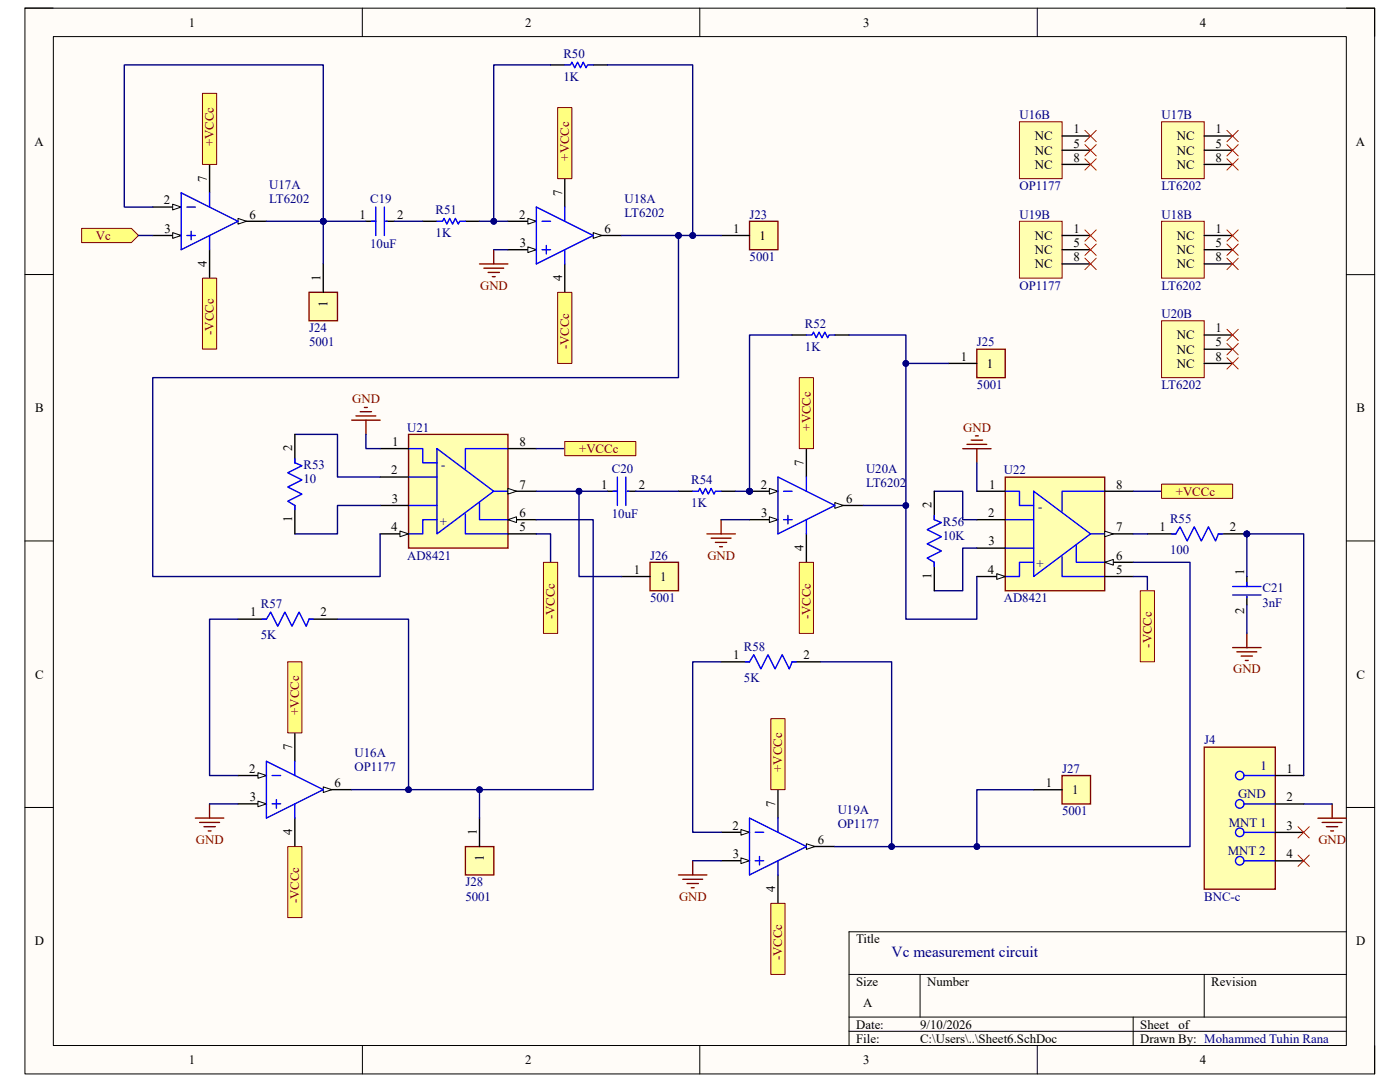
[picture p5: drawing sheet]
<svg xmlns="http://www.w3.org/2000/svg" width="279mm" height="216mm" viewBox="0 0 279 216" stroke-linecap="round" stroke-linejoin="round" font-family="sans-serif">
<path d="M5 1.6h269.3v212.7h-269.3z" fill="#fffcf8"/>
<path d="M5 1.6h269.3v212.7h-269.3z" fill="none" stroke="#000" stroke-width=".2"/>
<path d="M10.6 7.3h258.1v201.3h-258.1z" fill="#fffcf8"/>
<g fill="none" stroke="#000" stroke-width=".2">
<path d="M5 1.6h5.6M10.6 7.3h258.1v201.3h-258.1zM72.3 1.6v5.7M139.7 1.6v5.7M207 1.6v5.7M268.7 1.6h5.6v5.7M5 54.8h5.6M268.7 54.8h5.6M5 107.9h5.6M268.7 107.9h5.6M5 161.1h5.6M268.7 161.1h5.6"/>
<path d="M169.4 194.4h99.3M183.6 194.4v8.5M240.3 194.4v8.5M268.7 185.9h-99.3v22.7M72.3 208.6v5.7M139.7 208.6v5.7M169.4 202.9h99.3M169.4 205.8h99.3M207 208.6v5.7M226.1 202.9v5.7M274.3 208.6v5.7"/>
</g>
<path d="M81.5 86.7h19.9v22.7h-19.9z" fill="#ffffb0"/>
<path d="M81.5 86.7h19.9v22.7h-19.9z" fill="none" stroke="#800000" stroke-width=".28"/>
<path d="M81.5 95.2h5.7M81.5 89.5h2.9v2.9h2.8M87.2 89.5l11.3 8.5-11.3 8.5zM98.5 98h2.9M101.4 89.5h-8.5v4M81.5 100.9h5.7M87.2 103.7h-2.8v2.8h-2.9M92.9 102.6v3.9h8.5M95.7 100.3v3.4h5.7" fill="none" stroke="#00f" stroke-width=".28"/>
<path d="M75.9 89.5h5.6M75.9 95.2h5.6M75.9 100.9h5.6M75.9 106.5h5.6" fill="none" stroke="#000" stroke-width=".28"/>
<path d="M79.8 106l1.7 .5-1.7 .6z" fill="#f8fcff"/>
<path d="M79.8 106l1.7 .5-1.7 .6z" fill="none" stroke="#000" stroke-width=".2"/>
<path d="M101.4 106.5h5.6M101.4 103.7h5.6" fill="none" stroke="#000" stroke-width=".28"/>
<path d="M101.4 103.7l1.7-.6v1.2z" fill="#f8fcff"/>
<path d="M101.4 103.7l1.7-.6v1.2z" fill="none" stroke="#000" stroke-width=".2"/>
<path d="M101.4 98h5.6" fill="none" stroke="#000" stroke-width=".28"/>
<path d="M101.4 97.5l1.7 .5-1.7 .6z" fill="#f8fcff"/>
<path d="M101.4 97.5l1.7 .5-1.7 .6z" fill="none" stroke="#000" stroke-width=".2"/>
<path d="M101.4 89.5h5.6" fill="none" stroke="#000" stroke-width=".28"/>
<path d="M200.6 95.2h19.9v22.7h-19.9z" fill="#ffffb0"/>
<path d="M200.6 95.2h19.9v22.7h-19.9z" fill="none" stroke="#800000" stroke-width=".28"/>
<path d="M200.6 98h2.9v2.9h2.8M206.3 98l11.3 8.5-11.3 8.5zM220.5 98h-8.5v4M200.6 103.7h5.7M200.6 109.4h5.7M206.3 112.2h-2.8v2.8h-2.9M212 111.1v3.9h8.5M214.8 108.8v3.4h5.7M217.6 106.5h2.9" fill="none" stroke="#00f" stroke-width=".28"/>
<path d="M194.9 98h5.7M194.9 103.7h5.7M194.9 109.4h5.7M194.9 115h5.7" fill="none" stroke="#000" stroke-width=".28"/>
<path d="M198.9 114.5l1.7 .5-1.7 .6z" fill="#f8fcff"/>
<path d="M198.9 114.5l1.7 .5-1.7 .6z" fill="none" stroke="#000" stroke-width=".2"/>
<path d="M220.5 115h5.6M220.5 112.2h5.6" fill="none" stroke="#000" stroke-width=".28"/>
<path d="M220.5 112.2l1.7-.6v1.2z" fill="#f8fcff"/>
<path d="M220.5 112.2l1.7-.6v1.2z" fill="none" stroke="#000" stroke-width=".2"/>
<path d="M220.5 106.5h5.6" fill="none" stroke="#000" stroke-width=".28"/>
<path d="M220.5 106l1.7 .5-1.7 .6z" fill="#f8fcff"/>
<path d="M220.5 106l1.7 .5-1.7 .6z" fill="none" stroke="#000" stroke-width=".2"/>
<path d="M220.5 98h5.6M47.5 154.7h5.7" fill="none" stroke="#000" stroke-width=".28"/>
<path d="M51.5 154.2l1.7 .5-1.7 .6z" fill="#f8fcff"/>
<path d="M51.5 154.2l1.7 .5-1.7 .6z" fill="none" stroke="#000" stroke-width=".2"/>
<path d="M47.5 160.4h5.7" fill="none" stroke="#000" stroke-width=".28"/>
<path d="M51.5 159.9l1.7 .5-1.7 .6z" fill="#f8fcff"/>
<path d="M51.5 159.9l1.7 .5-1.7 .6z" fill="none" stroke="#000" stroke-width=".2"/>
<path d="M64.5 157.6h5.7M58.8 163.2v5.7" fill="none" stroke="#000" stroke-width=".28"/>
<path d="M64.5 157l1.7 .6-1.7 .5z" fill="#f8fcff"/>
<path d="M64.5 157l1.7 .6-1.7 .5z" fill="none" stroke="#000" stroke-width=".2"/>
<path d="M58.8 146.2v5.7" fill="none" stroke="#000" stroke-width=".28"/>
<path d="M53.2 151.9l11.3 5.7-11.3 5.6zM54.3 154.7h1.7M55.2 159.6v1.7M58.8 151.9v2.8M54.3 160.4h1.7M58.8 160.4v2.8" fill="none" stroke="#00f" stroke-width=".28"/>
<path d="M203.5 44.2h8.5v11.3h-8.5z" fill="#ffffb0"/>
<path d="M203.5 44.2h8.5v11.3h-8.5z" fill="none" stroke="#800000" stroke-width=".2"/>
<path d="M212 47h5.6M212 49.8h5.6M212 52.7h5.6M143.9 166.1h5.7" fill="none" stroke="#000" stroke-width=".28"/>
<path d="M147.9 165.5l1.7 .6-1.7 .5z" fill="#f8fcff"/>
<path d="M147.9 165.5l1.7 .6-1.7 .5z" fill="none" stroke="#000" stroke-width=".2"/>
<path d="M143.9 171.7h5.7" fill="none" stroke="#000" stroke-width=".28"/>
<path d="M147.9 171.2l1.7 .5-1.7 .6z" fill="#f8fcff"/>
<path d="M147.9 171.2l1.7 .5-1.7 .6z" fill="none" stroke="#000" stroke-width=".2"/>
<path d="M155.3 174.6v5.7M160.9 168.9h5.7" fill="none" stroke="#000" stroke-width=".28"/>
<path d="M160.9 168.4l1.7 .5-1.7 .6z" fill="#f8fcff"/>
<path d="M160.9 168.4l1.7 .5-1.7 .6z" fill="none" stroke="#000" stroke-width=".2"/>
<path d="M155.3 157.6v5.6" fill="none" stroke="#000" stroke-width=".28"/>
<path d="M150.7 166.1h1.7M150.7 171.7h1.7M151.6 170.9v1.7M155.3 171.8v2.8M155.3 163.2v2.9M160.9 168.9l-11.3-5.7v11.4l11.3-5.7" fill="none" stroke="#00f" stroke-width=".28"/>
<path d="M203.5 24.3h8.5v11.3h-8.5z" fill="#ffffb0"/>
<path d="M203.5 24.3h8.5v11.3h-8.5z" fill="none" stroke="#800000" stroke-width=".2"/>
<path d="M212 27.1h5.6M212 30h5.6M212 32.8h5.6M30.5 41.3h5.7" fill="none" stroke="#000" stroke-width=".28"/>
<path d="M37.3 41.3h1.7M37.3 47h1.7M38.1 46.1v1.7" fill="none" stroke="#00f" stroke-width=".28"/>
<path d="M34.5 40.7l1.7 .6-1.7 .6z" fill="#f8fcff"/>
<path d="M34.5 40.7l1.7 .6-1.7 .6z" fill="none" stroke="#000" stroke-width=".2"/>
<path d="M30.5 47h5.7" fill="none" stroke="#000" stroke-width=".28"/>
<path d="M34.5 46.4l1.7 .6-1.7 .6z" fill="#f8fcff"/>
<path d="M34.5 46.4l1.7 .6-1.7 .6z" fill="none" stroke="#000" stroke-width=".2"/>
<path d="M41.8 49.8v5.7M47.5 44.2h5.7" fill="none" stroke="#000" stroke-width=".28"/>
<path d="M47.5 43.6l1.7 .6-1.7 .5z" fill="#f8fcff"/>
<path d="M47.5 43.6l1.7 .6-1.7 .5z" fill="none" stroke="#000" stroke-width=".2"/>
<path d="M41.8 32.8v5.7" fill="none" stroke="#000" stroke-width=".28"/>
<path d="M36.2 38.5l11.3 5.7-11.3 5.6zM41.8 38.5v2.8M41.8 47v2.8" fill="none" stroke="#00f" stroke-width=".28"/>
<path d="M231.8 24.3h8.5v11.3h-8.5z" fill="#ffffb0"/>
<path d="M231.8 24.3h8.5v11.3h-8.5z" fill="none" stroke="#800000" stroke-width=".2"/>
<path d="M240.3 27.1h5.7M240.3 30h5.7M240.3 32.8h5.7M101.4 44.2h5.6" fill="none" stroke="#000" stroke-width=".28"/>
<path d="M108.2 44.2h1.7M108.2 49.8h1.7M109 49v1.7" fill="none" stroke="#00f" stroke-width=".28"/>
<path d="M105.3 43.6l1.7 .6-1.7 .5z" fill="#f8fcff"/>
<path d="M105.3 43.6l1.7 .6-1.7 .5z" fill="none" stroke="#000" stroke-width=".2"/>
<path d="M101.4 49.8h5.6" fill="none" stroke="#000" stroke-width=".28"/>
<path d="M105.3 49.3l1.7 .5-1.7 .6z" fill="#f8fcff"/>
<path d="M105.3 49.3l1.7 .5-1.7 .6z" fill="none" stroke="#000" stroke-width=".2"/>
<path d="M112.7 52.7v5.6M118.4 47h5.7" fill="none" stroke="#000" stroke-width=".28"/>
<path d="M118.4 46.4l1.7 .6-1.7 .6z" fill="#f8fcff"/>
<path d="M118.4 46.4l1.7 .6-1.7 .6z" fill="none" stroke="#000" stroke-width=".2"/>
<path d="M112.7 35.6v5.7" fill="none" stroke="#000" stroke-width=".28"/>
<path d="M107 41.3l11.4 5.7-11.4 5.7zM112.7 41.3v2.9M112.7 49.8v2.9" fill="none" stroke="#00f" stroke-width=".28"/>
<path d="M231.8 44.2h8.5v11.3h-8.5z" fill="#ffffb0"/>
<path d="M231.8 44.2h8.5v11.3h-8.5z" fill="none" stroke="#800000" stroke-width=".2"/>
<path d="M240.3 47h5.7M240.3 49.8h5.7M240.3 52.7h5.7" fill="none" stroke="#000" stroke-width=".28"/>
<circle cx="149.6" cy="98" r=".57" fill="#000080"/>
<circle cx="149.6" cy="98" r=".57" fill="none" stroke="#000080" stroke-width=".2"/>
<path d="M156.4 98h1.7M156.4 103.7h1.7M157.2 102.8v1.7" fill="none" stroke="#00f" stroke-width=".28"/>
<path d="M149.6 98h5.7" fill="none" stroke="#000" stroke-width=".28"/>
<path d="M153.5 97.5l1.8 .5-1.8 .6z" fill="#f8fcff"/>
<path d="M153.5 97.5l1.8 .5-1.8 .6z" fill="none" stroke="#000" stroke-width=".2"/>
<circle cx="149.6" cy="98" r=".57" fill="#000080"/>
<circle cx="149.6" cy="98" r=".57" fill="none" stroke="#000080" stroke-width=".2"/>
<path d="M149.6 103.7h5.7" fill="none" stroke="#000" stroke-width=".28"/>
<path d="M153.5 103.1l1.8 .6-1.8 .6z" fill="#f8fcff"/>
<path d="M153.5 103.1l1.8 .6-1.8 .6z" fill="none" stroke="#000" stroke-width=".2"/>
<path d="M160.9 106.5v5.7M166.6 100.9h5.7" fill="none" stroke="#000" stroke-width=".28"/>
<path d="M166.6 100.3l1.7 .6-1.7 .5z" fill="#f8fcff"/>
<path d="M166.6 100.3l1.7 .6-1.7 .5z" fill="none" stroke="#000" stroke-width=".2"/>
<path d="M160.9 89.5v5.7" fill="none" stroke="#000" stroke-width=".28"/>
<path d="M155.3 95.2l11.3 5.7-11.3 5.6zM160.9 95.2v2.8M160.9 103.7v2.8" fill="none" stroke="#00f" stroke-width=".28"/>
<path d="M231.8 64h8.5v11.4h-8.5z" fill="#ffffb0"/>
<path d="M231.8 64h8.5v11.4h-8.5z" fill="none" stroke="#800000" stroke-width=".2"/>
<g fill="none" stroke="#000" stroke-width=".28">
<path d="M109.9 13h2.8M118.4 13h2.8M84.4 44.2h2.8M92.9 44.2h2.8M158.1 66.8h2.8M166.6 66.8h2.8M240.3 66.8h5.7M240.3 69.7h5.7M240.3 72.5h5.7M135.4 98h2.8M143.9 98h2.8M47.5 123.5h5.7"/>
<path d="M61.7 123.5h5.7M143.9 132.1h5.7M158.1 132.1h5.7"/>
</g>
<path d="M112.7 13h1.2l.2-.6 .6 1.1 .6-1.1 .5 1.1 .6-1.1 .6 1.1 .3-.5h1.1M87.2 44.2h1.1l.3-.6 .6 1.1 .5-1.1 .6 1.1 .6-1.1 .6 1.1 .2-.5h1.2M160.9 66.8h1.2l.2-.5 .6 1.1 .6-1.1 .5 1.1 .6-1.1 .6 1.1 .3-.6h1.1M138.2 98h1.2l.3-.5 .5 1.1 .6-1.1 .6 1.1 .5-1.1 .6 1.1 .3-.6h1.1M52.3 123.5h.9l.8-1.4 1.4 2.9 1.5-2.9 1.4 2.9 1.4-2.9 1.4 2.9 .6-1.5h.8M148.7 132.1h.9l.8-1.5 1.4 2.9 1.5-2.9 1.4 2.9 1.4-2.9 1.4 2.9 .6-1.4h.8" fill="none" stroke="#00f" stroke-width=".28"/>
<circle cx="248.8" cy="106.5" r=".57" fill="#000080"/>
<circle cx="248.8" cy="106.5" r=".57" fill="none" stroke="#000080" stroke-width=".2"/>
<path d="M229 106.5h5.7M243.2 106.5h5.6" fill="none" stroke="#000" stroke-width=".28"/>
<circle cx="248.8" cy="106.5" r=".57" fill="#000080"/>
<circle cx="248.8" cy="106.5" r=".57" fill="none" stroke="#000080" stroke-width=".2"/>
<g fill="none" stroke="#00f" stroke-width=".28">
<path d="M74.1 44.2h.9M75 41.3v5.7M76.7 41.3v5.7M77 44.2h.3M122.4 98h.8M123.2 95.2v5.7M124.9 95.2v5.7M125.2 98h.3M233.8 106.5h.9l.8-1.4 1.4 2.9 1.4-2.9 1.5 2.9 1.4-2.9 1.4 2.9 .6-1.5h.8M246 117h5.7M246 118.7h5.7M248.8 116.2v.8"/>
<path d="M248.8 119v.3"/>
</g>
<path d="M73 44.2h2M77 44.2h1.7M121.2 98h2M125.2 98h1.7M248.8 115v2M248.8 119v1.7" fill="none" stroke="#000" stroke-width=".28"/>
<g fill="none" stroke="#800000" stroke-width=".28">
<path d="M95.7 52.7h5.7M96.6 53.5h3.9M97.4 54.4h2.3M98.3 55.2h.5M98.5 49.8v2.9M70.2 83.8h5.7M71 83h4M71.9 82.1h2.2M72.7 81.3h.6M73 83.8v2.9M192.1 89.5h5.7M193 88.7h3.9"/>
<path d="M193.8 87.8h2.3M194.7 87h.5M194.9 89.5v2.9M141.1 106.5h5.6M141.9 107.4h4M142.8 108.2h2.2M143.6 109.1h.6M143.9 103.7v2.8M246 129.2h5.7M246.8 130.1h4M247.7 130.9h2.3M248.5 131.8h.6"/>
<path d="M248.8 126.4v2.8M39 163.2h5.7M39.8 164.1h4M40.7 165h2.3M41.6 165.8h.5M41.8 160.4v2.8M135.4 174.6h5.7M136.2 175.5h4M137.1 176.3h2.3M138 177.1h.5M138.2 171.8v2.8"/>
</g>
<path d="M240.3 149.1h14.2v28.3h-14.2z" fill="#ffffb0"/>
<path d="M240.3 149.1h14.2v28.3h-14.2zM263 163.3h5.7M263.9 164.1h3.9M264.7 165h2.3M265.6 165.8h.5M265.9 160.4v2.9" fill="none" stroke="#800000" stroke-width=".28"/>
<g fill="none" stroke="#00f" stroke-width=".28">
<path d="M248.3 154.7h6.2M248.3 160.4h6.2M248.3 166.1h6.2M248.3 171.8h6.2"/>
<circle cx="247.4" cy="154.7" r=".85"/>
<circle cx="247.4" cy="166.1" r=".85"/>
<circle cx="247.4" cy="160.4" r=".85"/>
<circle cx="247.4" cy="171.8" r=".85"/>
</g>
<path d="M254.5 154.7h5.7M254.5 160.4h5.7M254.5 166.1h5.7M254.5 171.8h5.7" fill="none" stroke="#000" stroke-width=".28"/>
<g fill="none" stroke="#f00" stroke-width=".2">
<path d="M216.5 26l2.3 2.3M216.5 28.9l2.3 2.2M216.5 31.7l2.3 2.3M218.8 26l-2.3 2.3M218.8 28.9l-2.3 2.2M218.8 31.7l-2.3 2.3M244.9 26l2.2 2.3M244.9 28.9l2.2 2.2M244.9 31.7l2.2 2.3M247.1 26l-2.2 2.3M247.1 28.9l-2.2 2.2M247.1 31.7l-2.2 2.3"/>
<path d="M216.5 45.9l2.3 2.2M216.5 48.7l2.3 2.3M216.5 51.5l2.3 2.3M218.8 45.9l-2.3 2.2M218.8 48.7l-2.3 2.3M218.8 51.5l-2.3 2.3M244.9 45.9l2.2 2.2M244.9 48.7l2.2 2.3M244.9 51.5l2.2 2.3M247.1 45.9l-2.2 2.2M247.1 48.7l-2.2 2.3M247.1 51.5l-2.2 2.3"/>
<path d="M244.9 65.7l2.2 2.3M244.9 68.5l2.2 2.3M244.9 71.4l2.2 2.2M247.1 65.7l-2.2 2.3M247.1 68.5l-2.2 2.3M247.1 71.4l-2.2 2.2M259 165l2.3 2.2M259 170.6l2.3 2.3M261.3 165l-2.3 2.2M261.3 170.6l-2.3 2.3"/>
</g>
<path d="M16.3 45.6h9.9l1.4 1.4-1.4 1.4h-9.9z" fill-rule="evenodd" fill="#ffff80"/>
<path d="M16.3 45.6h9.9l1.4 1.4-1.4 1.4h-9.9z" fill="none" stroke="#800000" stroke-width=".2"/>
<path d="M30.5 41.3h-5.7v-28.3h39.7v31.2h-11.3" fill="none" stroke="#000080" stroke-width=".28"/>
<circle cx="64.5" cy="44.2" r=".57" fill="#000080"/>
<circle cx="64.5" cy="44.2" r=".57" fill="none" stroke="#000080" stroke-width=".2"/>
<path d="M58.8 86.7h8.6v8.5h8.5M126.9 98h8.5M146.7 98h2.9M186.5 98h5.6v5.7h2.8M75.9 100.9h-8.5v5.6h-8.6M194.9 109.4h-2.8v8.5h-5.6" fill="none" stroke="#000080" stroke-width=".28"/>
<circle cx="149.6" cy="98" r=".57" fill="#000080"/>
<circle cx="149.6" cy="98" r=".57" fill="none" stroke="#000080" stroke-width=".2"/>
<path d="M172.3 100.9h8.5v22.6h14.1v-8.5" fill="none" stroke="#000080" stroke-width=".28"/>
<circle cx="180.8" cy="100.9" r=".56" fill="#000080"/>
<circle cx="180.8" cy="100.9" r=".56" fill="none" stroke="#000080" stroke-width=".2"/>
<path d="M226.1 106.5h2.9M248.8 106.5v8.5" fill="none" stroke="#000080" stroke-width=".28"/>
<circle cx="248.8" cy="106.5" r=".57" fill="#000080"/>
<circle cx="248.8" cy="106.5" r=".57" fill="none" stroke="#000080" stroke-width=".2"/>
<path d="M107 98h14.2" fill="none" stroke="#000080" stroke-width=".28"/>
<circle cx="115.5" cy="98" r=".57" fill="#000080"/>
<circle cx="115.5" cy="98" r=".57" fill="none" stroke="#000080" stroke-width=".2"/>
<path d="M64.5 44.2h8.5" fill="none" stroke="#000080" stroke-width=".28"/>
<circle cx="64.5" cy="44.2" r=".57" fill="#000080"/>
<circle cx="64.5" cy="44.2" r=".57" fill="none" stroke="#000080" stroke-width=".2"/>
<path d="M78.7 44.2h5.7M95.7 44.2h5.7" fill="none" stroke="#000080" stroke-width=".28"/>
<circle cx="98.5" cy="44.2" r=".57" fill="#000080"/>
<circle cx="98.5" cy="44.2" r=".57" fill="none" stroke="#000080" stroke-width=".2"/>
<path d="M47.5 123.5h-5.7v31.2h5.7M67.4 123.5h14.1v34.1h-11.3" fill="none" stroke="#000080" stroke-width=".28"/>
<circle cx="81.5" cy="157.6" r=".56" fill="#000080"/>
<circle cx="81.5" cy="157.6" r=".56" fill="none" stroke="#000080" stroke-width=".2"/>
<path d="M143.9 132.1h-5.7v34h5.7M163.8 132.1h14.1v36.8h-11.3" fill="none" stroke="#000080" stroke-width=".28"/>
<circle cx="177.9" cy="168.9" r=".56" fill="#000080"/>
<circle cx="177.9" cy="168.9" r=".56" fill="none" stroke="#000080" stroke-width=".2"/>
<path d="M73 86.7v2.8h2.9M194.9 92.4v5.6M107 103.7h11.4v53.9h-36.9M143.9 103.7h5.7M248.8 120.7v5.7M41.8 160.4h5.7M138.2 171.7h5.7" fill="none" stroke="#000080" stroke-width=".28"/>
<circle cx="95.7" cy="157.6" r=".56" fill="#000080"/>
<circle cx="95.7" cy="157.6" r=".56" fill="none" stroke="#000080" stroke-width=".2"/>
<circle cx="81.5" cy="157.6" r=".56" fill="#000080"/>
<circle cx="81.5" cy="157.6" r=".56" fill="none" stroke="#000080" stroke-width=".2"/>
<path d="M109.9 13h-11.4v31.2M107 89.5h5.7M226.1 98h5.7M107 106.5h2.9v5.7M226.1 115h2.9v2.9" fill="none" stroke="#000080" stroke-width=".28"/>
<circle cx="98.5" cy="44.2" r=".57" fill="#000080"/>
<circle cx="98.5" cy="44.2" r=".57" fill="none" stroke="#000080" stroke-width=".2"/>
<path d="M158.1 66.8h-8.5v31.2" fill="none" stroke="#000080" stroke-width=".28"/>
<circle cx="149.6" cy="98" r=".57" fill="#000080"/>
<circle cx="149.6" cy="98" r=".57" fill="none" stroke="#000080" stroke-width=".2"/>
<path d="M169.4 66.8h11.4v34.1" fill="none" stroke="#000080" stroke-width=".28"/>
<circle cx="180.8" cy="72.5" r=".57" fill="#000080"/>
<circle cx="180.8" cy="72.5" r=".57" fill="none" stroke="#000080" stroke-width=".2"/>
<circle cx="180.8" cy="100.9" r=".56" fill="#000080"/>
<circle cx="180.8" cy="100.9" r=".56" fill="none" stroke="#000080" stroke-width=".2"/>
<path d="M98.5 49.8h2.9M248.8 106.5h11.4v48.2" fill="none" stroke="#000080" stroke-width=".28"/>
<circle cx="248.8" cy="106.5" r=".57" fill="#000080"/>
<circle cx="248.8" cy="106.5" r=".57" fill="none" stroke="#000080" stroke-width=".2"/>
<path d="M121.2 13h17v34h-14.1M260.2 160.4h5.7" fill="none" stroke="#000080" stroke-width=".28"/>
<circle cx="138.2" cy="47" r=".57" fill="#000080"/>
<circle cx="138.2" cy="47" r=".57" fill="none" stroke="#000080" stroke-width=".2"/>
<circle cx="135.4" cy="47" r=".57" fill="#000080"/>
<circle cx="135.4" cy="47" r=".57" fill="none" stroke="#000080" stroke-width=".2"/>
<path d="M135.4 47v28.4h-104.9v39.6h45.4v-8.5" fill="none" stroke="#000080" stroke-width=".28"/>
<circle cx="135.4" cy="47" r=".57" fill="#000080"/>
<circle cx="135.4" cy="47" r=".57" fill="none" stroke="#000080" stroke-width=".2"/>
<path d="M40.4 18.6h2.8v14.2h-2.8z" fill="#ffff80"/>
<path d="M40.4 18.6h2.8v14.2h-2.8z" fill="none" stroke="#800000" stroke-width=".2"/>
<path d="M111.3 21.5h2.8v14.1h-2.8z" fill="#ffff80"/>
<path d="M111.3 21.5h2.8v14.1h-2.8z" fill="none" stroke="#800000" stroke-width=".2"/>
<path d="M159.5 75.4h2.8v14.1h-2.8z" fill="#ffff80"/>
<path d="M159.5 75.4h2.8v14.1h-2.8z" fill="none" stroke="#800000" stroke-width=".2"/>
<path d="M57.4 132.1h2.9v14.1h-2.9z" fill="#ffff80"/>
<path d="M57.4 132.1h2.9v14.1h-2.9z" fill="none" stroke="#800000" stroke-width=".2"/>
<path d="M153.8 143.4h2.9v14.2h-2.9z" fill="#ffff80"/>
<path d="M153.8 143.4h2.9v14.2h-2.9z" fill="none" stroke="#800000" stroke-width=".2"/>
<path d="M112.7 88.1h14.2v2.8h-14.2z" fill="#ffff80"/>
<path d="M112.7 88.1h14.2v2.8h-14.2z" fill="none" stroke="#800000" stroke-width=".2"/>
<path d="M231.8 96.6h14.2v2.8h-14.2z" fill="#ffff80"/>
<path d="M231.8 96.6h14.2v2.8h-14.2z" fill="none" stroke="#800000" stroke-width=".2"/>
<path d="M40.4 55.5h2.8v14.2h-2.8z" fill="#ffff80"/>
<path d="M40.4 55.5h2.8v14.2h-2.8z" fill="none" stroke="#800000" stroke-width=".2"/>
<path d="M111.3 58.3h2.8v14.2h-2.8z" fill="#ffff80"/>
<path d="M111.3 58.3h2.8v14.2h-2.8z" fill="none" stroke="#800000" stroke-width=".2"/>
<path d="M108.5 112.2h2.8v14.2h-2.8z" fill="#ffff80"/>
<path d="M108.5 112.2h2.8v14.2h-2.8z" fill="none" stroke="#800000" stroke-width=".2"/>
<path d="M159.5 112.2h2.8v14.2h-2.8z" fill="#ffff80"/>
<path d="M159.5 112.2h2.8v14.2h-2.8z" fill="none" stroke="#800000" stroke-width=".2"/>
<path d="M227.6 117.9h2.8v14.2h-2.8z" fill="#ffff80"/>
<path d="M227.6 117.9h2.8v14.2h-2.8z" fill="none" stroke="#800000" stroke-width=".2"/>
<path d="M57.4 168.9h2.9v14.2h-2.9z" fill="#ffff80"/>
<path d="M57.4 168.9h2.9v14.2h-2.9z" fill="none" stroke="#800000" stroke-width=".2"/>
<path d="M153.8 180.3h2.9v14.1h-2.9z" fill="#ffff80"/>
<path d="M153.8 180.3h2.9v14.1h-2.9z" fill="none" stroke="#800000" stroke-width=".2"/>
<path d="M186.5 98v5.7M186.5 112.2v5.7" fill="none" stroke="#000" stroke-width=".28"/>
<path d="M186.5 102.8v.9l1.4 .6-2.9 1.4 2.9 1.4-2.9 1.4 2.9 1.4-2.9 1.5 1.5 .8v.9" fill="none" stroke="#00f" stroke-width=".28"/>
<path d="M61.7 58.3h5.7v5.7h-5.7z" fill="#ffffb0"/>
<path d="M61.7 58.3h5.7v5.7h-5.7z" fill="none" stroke="#800000" stroke-width=".28"/>
<path d="M64.5 52.7v5.6" fill="none" stroke="#000" stroke-width=".28"/>
<path d="M149.6 44.2h5.7v5.6h-5.7z" fill="#ffffb0"/>
<path d="M149.6 44.2h5.7v5.6h-5.7z" fill="none" stroke="#800000" stroke-width=".28"/>
<path d="M143.9 47h5.7" fill="none" stroke="#000" stroke-width=".28"/>
<path d="M129.7 112.2h5.7v5.7h-5.7z" fill="#ffffb0"/>
<path d="M129.7 112.2h5.7v5.7h-5.7z" fill="none" stroke="#800000" stroke-width=".28"/>
<path d="M124.1 115h5.6" fill="none" stroke="#000" stroke-width=".28"/>
<path d="M194.9 69.7h5.7v5.7h-5.7z" fill="#ffffb0"/>
<path d="M194.9 69.7h5.7v5.7h-5.7z" fill="none" stroke="#800000" stroke-width=".28"/>
<path d="M189.3 72.5h5.6" fill="none" stroke="#000" stroke-width=".28"/>
<path d="M92.9 168.9h5.7v5.7h-5.7z" fill="#ffffb0"/>
<path d="M92.9 168.9h5.7v5.7h-5.7z" fill="none" stroke="#800000" stroke-width=".28"/>
<path d="M95.7 163.2v5.7" fill="none" stroke="#000" stroke-width=".28"/>
<path d="M212 154.7h5.6v5.7h-5.6z" fill="#ffffb0"/>
<path d="M212 154.7h5.6v5.7h-5.6z" fill="none" stroke="#800000" stroke-width=".28"/>
<path d="M206.3 157.6h5.7" fill="none" stroke="#000" stroke-width=".28"/>
<path d="M138.2 47h5.7" fill="none" stroke="#000080" stroke-width=".28"/>
<circle cx="138.2" cy="47" r=".57" fill="#000080"/>
<circle cx="138.2" cy="47" r=".57" fill="none" stroke="#000080" stroke-width=".2"/>
<path d="M180.8 72.5h8.5" fill="none" stroke="#000080" stroke-width=".28"/>
<circle cx="180.8" cy="72.5" r=".57" fill="#000080"/>
<circle cx="180.8" cy="72.5" r=".57" fill="none" stroke="#000080" stroke-width=".2"/>
<path d="M115.5 98v17h8.6" fill="none" stroke="#000080" stroke-width=".28"/>
<circle cx="115.5" cy="98" r=".57" fill="#000080"/>
<circle cx="115.5" cy="98" r=".57" fill="none" stroke="#000080" stroke-width=".2"/>
<path d="M177.9 168.9h17" fill="none" stroke="#000080" stroke-width=".28"/>
<circle cx="177.9" cy="168.9" r=".56" fill="#000080"/>
<circle cx="177.9" cy="168.9" r=".56" fill="none" stroke="#000080" stroke-width=".2"/>
<circle cx="195" cy="168.9" r=".56" fill="#000080"/>
<circle cx="195" cy="168.9" r=".56" fill="none" stroke="#000080" stroke-width=".2"/>
<path d="M95.7 157.6v5.6" fill="none" stroke="#000080" stroke-width=".28"/>
<circle cx="95.7" cy="157.6" r=".56" fill="#000080"/>
<circle cx="95.7" cy="157.6" r=".56" fill="none" stroke="#000080" stroke-width=".2"/>
<path d="M64.5 44.2v8.5" fill="none" stroke="#000080" stroke-width=".28"/>
<circle cx="64.5" cy="44.2" r=".57" fill="#000080"/>
<circle cx="64.5" cy="44.2" r=".57" fill="none" stroke="#000080" stroke-width=".2"/>
<path d="M58.8 86.7v5.7M58.8 100.9v5.6" fill="none" stroke="#000" stroke-width=".28"/>
<path d="M58.8 91.5v.9l1.5 .5-2.9 1.4 2.9 1.5-2.9 1.4 2.9 1.4-2.9 1.4 1.4 .9v.8" fill="none" stroke="#00f" stroke-width=".28"/>
<path d="M27.6 47h2.9M226.1 112.2h11.4v56.7h-42.6v-11.3h11.4" fill="none" stroke="#000080" stroke-width=".28"/>
<circle cx="195" cy="168.9" r=".56" fill="#000080"/>
<circle cx="195" cy="168.9" r=".56" fill="none" stroke="#000080" stroke-width=".2"/>
<text font-size="3.1" fill="#000080" x="177.9" y="190.9">Vc measurement circuit</text>
<g font-size="2.6">
<text x="37.7" y="5.3">1</text>
<text x="104.8" y="5.3">2</text>
<text x="172.3" y="5.3">3</text>
<text x="239.5" y="5.3">4</text>
<text x="6.9" y="29.1">A</text>
<text x="206.5" y="28">NC</text>
<text x="214.2" y="26.6">1</text>
<text x="214.2" y="29.4">5</text>
<text x="234.9" y="28">NC</text>
<text x="242.6" y="26.6">1</text>
<text x="242.6" y="29.4">5</text>
<text x="270.6" y="29.1">A</text>
<text x="206.5" y="30.9">NC</text>
<text x="206.5" y="33.7">NC</text>
<text x="214.2" y="32.3">8</text>
<text x="234.9" y="30.9">NC</text>
<text x="234.9" y="33.7">NC</text>
<text x="242.6" y="32.3">8</text>
<text x="32.7" y="40.8">2</text>
<text x="41.3" y="36.2" transform="rotate(-90 41.3 36.2)">7</text>
<text x="112.2" y="39.1" transform="rotate(-90 112.2 39.1)">7</text>
<text x="32.8" y="46.4">3</text>
<text x="49.8" y="43.6">6</text>
<text x="71.8" y="43.6">1</text>
<text x="79.3" y="43.6">2</text>
<text x="103.6" y="43.6">2</text>
<text x="120.7" y="46.4">6</text>
<text x="146.3" y="46.4">1</text>
<text x="151.6" y="47.9">1</text>
<text x="206.5" y="47.9">NC</text>
<text x="214.2" y="46.4">1</text>
<text x="234.9" y="47.9">NC</text>
<text x="242.6" y="46.4">1</text>
<text x="41.3" y="53.3" transform="rotate(-90 41.3 53.3)">4</text>
<text x="103.7" y="49.3">3</text>
<text x="206.5" y="50.7">NC</text>
<text x="206.5" y="53.5">NC</text>
<text x="214.2" y="49.3">5</text>
<text x="214.2" y="52.1">8</text>
<text x="234.9" y="50.7">NC</text>
<text x="234.9" y="53.5">NC</text>
<text x="242.6" y="49.3">5</text>
<text x="242.6" y="52.1">8</text>
<text x="64" y="56.1" transform="rotate(-90 64 56.1)">1</text>
<text x="112.2" y="56.1" transform="rotate(-90 112.2 56.1)">4</text>
<text x="65.4" y="61.3" transform="rotate(-90 65.4 61.3)">1</text>
<text x="191.7" y="72">1</text>
<text x="234.9" y="67.7">NC</text>
<text x="234.9" y="70.5">NC</text>
<text x="242.6" y="66.3">1</text>
<text x="242.6" y="69.1">5</text>
<text x="242.6" y="72">8</text>
<text x="196.9" y="73.4">1</text>
<text x="234.9" y="73.4">NC</text>
<text x="7" y="82.3">B</text>
<text x="270.7" y="82.3">B</text>
<text x="78.3" y="89">1</text>
<text x="103.7" y="89">8</text>
<text x="58.3" y="90.1" transform="rotate(-90 58.3 90.1)">2</text>
<text x="78.1" y="94.7">2</text>
<text x="160.4" y="92.9" transform="rotate(-90 160.4 92.9)">7</text>
<text x="78.2" y="100.3">3</text>
<text x="103.7" y="97.5">7</text>
<text x="120" y="97.5">1</text>
<text x="127.5" y="97.5">2</text>
<text x="151.8" y="97.5">2</text>
<text x="168.9" y="100.3">6</text>
<text x="185.9" y="101.4" transform="rotate(-90 185.9 101.4)">2</text>
<text x="197.4" y="97.5">1</text>
<text x="222.7" y="97.5">8</text>
<text x="58.3" y="104.1" transform="rotate(-90 58.3 104.1)">1</text>
<text x="78.1" y="106">4</text>
<text x="103.7" y="106">5</text>
<text x="103.7" y="103.2">6</text>
<text x="151.9" y="103.2">3</text>
<text x="197.2" y="103.2">2</text>
<text x="222.7" y="106">7</text>
<text x="231.4" y="106">1</text>
<text x="245.4" y="106">2</text>
<text x="160.4" y="110" transform="rotate(-90 160.4 110)">4</text>
<text x="197.3" y="108.8">3</text>
<text x="222.7" y="111.7">6</text>
<text x="126.5" y="114.5">1</text>
<text x="131.7" y="115.9">1</text>
<text x="185.9" y="115.4" transform="rotate(-90 185.9 115.4)">1</text>
<text x="197.2" y="114.5">4</text>
<text x="222.7" y="114.5">5</text>
<text x="248.3" y="114.8" transform="rotate(-90 248.3 114.8)">1</text>
<text x="49.9" y="123">1</text>
<text x="63.9" y="123">2</text>
<text x="248.3" y="122.4" transform="rotate(-90 248.3 122.4)">2</text>
<text x="146.3" y="131.5">1</text>
<text x="160.4" y="131.5">2</text>
<text x="7" y="135.4">C</text>
<text x="270.7" y="135.4">C</text>
<text x="58.3" y="149.6" transform="rotate(-90 58.3 149.6)">7</text>
<text x="49.7" y="154.2">2</text>
<text x="256.8" y="154.2">1</text>
<text x="49.8" y="159.9">3</text>
<text x="66.8" y="157">6</text>
<text x="154.7" y="161" transform="rotate(-90 154.7 161)">7</text>
<text x="208.7" y="157">1</text>
<text x="214" y="158.5">1</text>
<text x="256.8" y="159.9">2</text>
<text x="58.3" y="166.7" transform="rotate(-90 58.3 166.7)">4</text>
<text x="95.2" y="166.6" transform="rotate(-90 95.2 166.6)">1</text>
<text x="146.2" y="165.5">2</text>
<text x="256.8" y="165.5">3</text>
<text x="96.6" y="171.9" transform="rotate(-90 96.6 171.9)">1</text>
<text x="146.3" y="171.2">3</text>
<text x="163.2" y="168.4">6</text>
<text x="256.8" y="171.2">4</text>
<text x="154.7" y="178.1" transform="rotate(-90 154.7 178.1)">4</text>
<text x="6.9" y="188.6">D</text>
<text x="170.9" y="188.2">Title</text>
<text x="270.6" y="188.6">D</text>
<text x="170.9" y="196.7">Size</text>
<text x="185" y="196.7">Number</text>
<text x="241.7" y="196.7">Revision</text>
<text x="172.3" y="201">A</text>
<text x="170.9" y="205.2">Date:</text>
<text x="170.9" y="208.1">File:</text>
<text x="183.6" y="208.1">C:\Users\..\Sheet6.SchDoc</text>
<text x="183.6" y="205.2">9/10/2026</text>
<text x="227.6" y="208.1">Drawn By: Mohammed Tuhin Rana</text>
<text x="227.6" y="205.2">Sheet</text>
<text x="235.2" y="205.2">of</text>
<text x="37.7" y="212.3">1</text>
<text x="104.8" y="212.3">2</text>
<text x="172.3" y="212.3">3</text>
<text x="239.5" y="212.3">4</text>
</g>
<g font-size="2.6" fill="#000080">
<text x="112.4" y="11.6">R50</text>
<text x="112.4" y="16.1">1K</text>
<text x="203.5" y="23.8">U16B</text>
<text x="231.8" y="23.8">U17B</text>
<text x="53.7" y="37.7">U17A</text>
<text x="53.7" y="40.5">LT6202</text>
<text x="73.9" y="40.5">C19</text>
<text x="124.6" y="40.5">U18A</text>
<text x="203.5" y="37.9">OP1177</text>
<text x="231.8" y="37.9">LT6202</text>
<text x="86.9" y="42.8">R51</text>
<text x="86.9" y="47.3">1K</text>
<text x="124.6" y="43.3">LT6202</text>
<text x="149.6" y="43.6">J23</text>
<text x="203.5" y="43.6">U19B</text>
<text x="231.8" y="43.6">U18B</text>
<text x="73.9" y="49.6">10uF</text>
<text x="149.6" y="52.1">5001</text>
<text x="203.5" y="57.8">OP1177</text>
<text x="231.8" y="57.8">LT6202</text>
<text x="160.7" y="65.4">R52</text>
<text x="231.8" y="63.5">U20B</text>
<text x="61.7" y="66.3">J24</text>
<text x="61.7" y="69.1">5001</text>
<text x="160.7" y="70">1K</text>
<text x="195" y="69.1">J25</text>
<text x="195" y="77.6">5001</text>
<text x="231.8" y="77.6">LT6202</text>
<text x="81.3" y="86.1">U21</text>
<text x="60.6" y="93.5">R53</text>
<text x="88.1" y="93.5">-</text>
<text x="122.1" y="94.4">C20</text>
<text x="172.8" y="94.4">U20A</text>
<text x="200.3" y="94.7">U22</text>
<text x="60.6" y="96.4">10</text>
<text x="138" y="96.6">R54</text>
<text x="138" y="101.2">1K</text>
<text x="172.8" y="97.2">LT6202</text>
<text x="87.8" y="104.9">+</text>
<text x="122.1" y="103.4">10uF</text>
<text x="188.2" y="104.9">R56</text>
<text x="188.2" y="107.7">10K</text>
<text x="207.2" y="102">-</text>
<text x="233.5" y="104.3">R55</text>
<text x="81.3" y="111.7">AD8421</text>
<text x="129.7" y="111.7">J26</text>
<text x="206.9" y="113.4">+</text>
<text x="233.5" y="110.5">100</text>
<text x="251.9" y="118.2">C21</text>
<text x="52" y="121.3">R57</text>
<text x="129.7" y="120.2">5001</text>
<text x="200.3" y="120.2">AD8421</text>
<text x="251.9" y="121">3nF</text>
<text x="52" y="127.6">5K</text>
<text x="148.5" y="129.8">R58</text>
<text x="148.5" y="136.1">5K</text>
<text x="240.3" y="148.5">J4</text>
<text x="70.8" y="151.1">U16A</text>
<text x="70.8" y="153.9">OP1177</text>
<text x="212" y="154.2">J27</text>
<text x="251.5" y="153.6">1</text>
<text x="247.1" y="159.3">GND</text>
<text x="167.2" y="162.4">U19A</text>
<text x="167.2" y="165.2">OP1177</text>
<text x="212" y="162.7">5001</text>
<text x="245.2" y="165">MNT 1</text>
<text x="245" y="170.6">MNT 2</text>
<text x="92.9" y="176.9">J28</text>
<text x="92.9" y="179.7">5001</text>
<text x="240.3" y="179.7">BNC-c</text>
</g>
<g font-size="2.6" fill="#800000">
<text x="42.7" y="29.2" transform="rotate(-90 42.7 29.2)">+VCCc</text>
<text x="113.6" y="32.1" transform="rotate(-90 113.6 32.1)">+VCCc</text>
<text x="19.2" y="47.9">Vc</text>
<text x="95.8" y="57.8">GND</text>
<text x="42.7" y="66.8" transform="rotate(-90 42.7 66.8)">-VCCc</text>
<text x="113.6" y="69.7" transform="rotate(-90 113.6 69.7)">-VCCc</text>
<text x="70.3" y="80.5">GND</text>
<text x="161.8" y="85.9" transform="rotate(-90 161.8 85.9)">+VCCc</text>
<text x="192.2" y="86.1">GND</text>
<text x="115.6" y="90.4">+VCCc</text>
<text x="234.7" y="98.9">+VCCc</text>
<text x="141.2" y="111.7">GND</text>
<text x="110.7" y="123.5" transform="rotate(-90 110.7 123.5)">-VCCc</text>
<text x="161.8" y="123.5" transform="rotate(-90 161.8 123.5)">-VCCc</text>
<text x="229.8" y="129.2" transform="rotate(-90 229.8 129.2)">-VCCc</text>
<text x="246.1" y="134.3">GND</text>
<text x="59.7" y="142.7" transform="rotate(-90 59.7 142.7)">+VCCc</text>
<text x="156.1" y="154" transform="rotate(-90 156.1 154)">+VCCc</text>
<text x="39.1" y="168.4">GND</text>
<text x="263.1" y="168.4">GND</text>
<text x="135.5" y="179.7">GND</text>
<text x="59.7" y="180.3" transform="rotate(-90 59.7 180.3)">-VCCc</text>
<text x="156.1" y="191.6" transform="rotate(-90 156.1 191.6)">-VCCc</text>
</g>
</svg>
